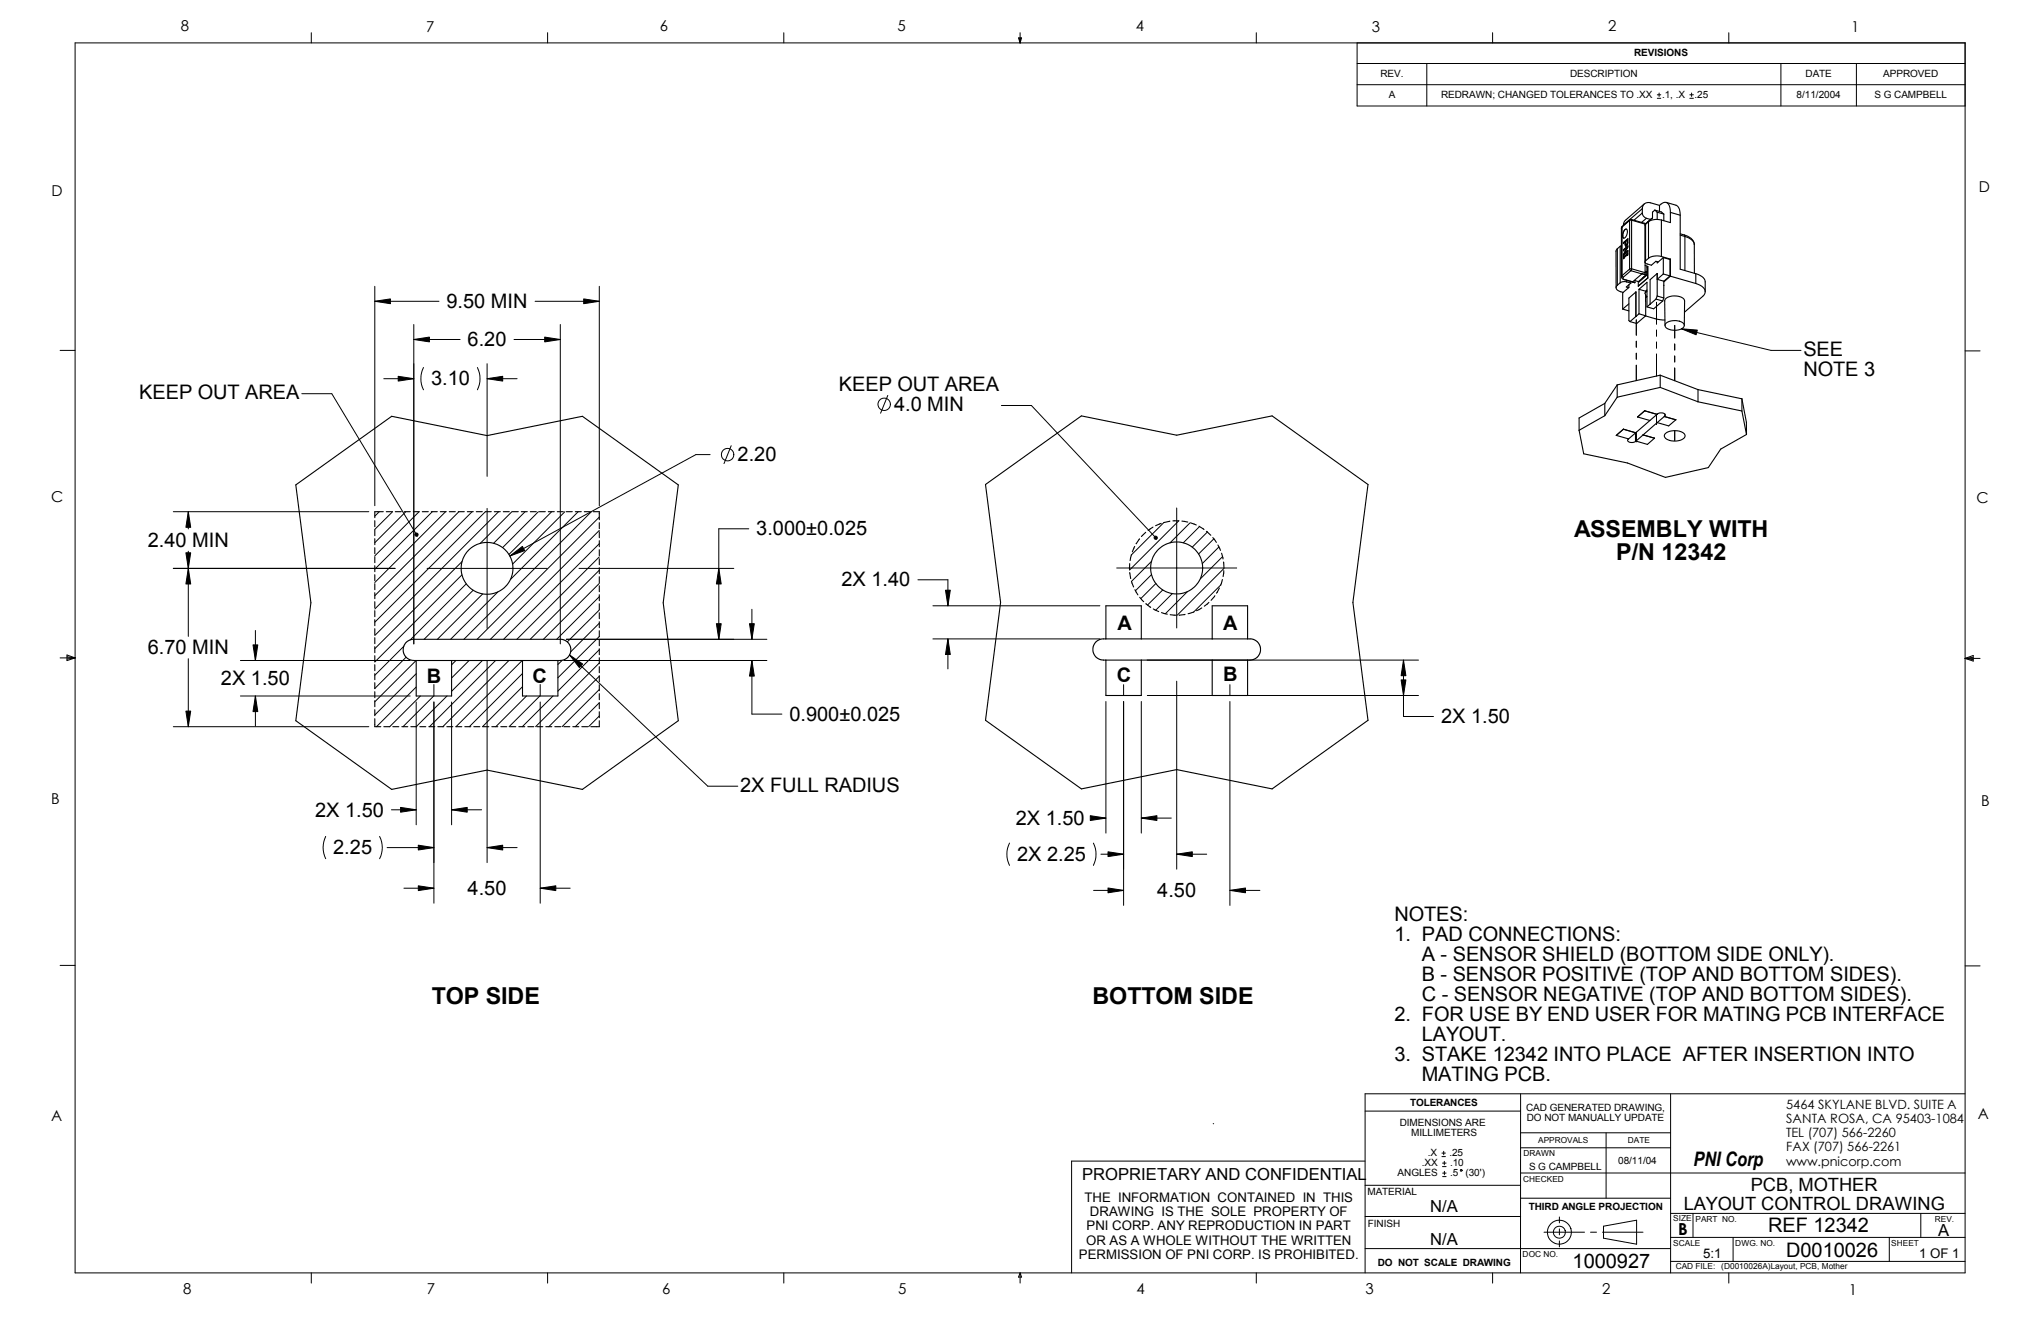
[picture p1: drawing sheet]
<svg xmlns="http://www.w3.org/2000/svg" width="432mm" height="279mm" viewBox="0 0 432 279" stroke-linecap="round" stroke-linejoin="round" font-family="sans-serif">
<g fill="none" stroke="#000" stroke-width=".23">
<path d="M342.3 52.7l-.2 .5v7.7M342.3 52.7v7.7M342.9 59.9l-.6 .5M342.9 52.1v7.8M342.9 52.1l-.6 .6M343.2 48.3v10.3l.1-.3M343.2 52l-.3 .1M343.2 58.6l.2 .4 .4 .2M343.3 48l-.1 .3M343.3 58.3l.3 .4M343.3 48v10.3M343.4 47.9l-.2 .4"/>
<path d="M343.4 47.9l-.1 .1M343.5 49.9l.2 .5M343.6 58.7a.29 .29 0 0 0 0 .3 .29 .29 0 0 0 .3 .2M343.6 47.6v.1M343.6 51.4l1-.9-.1 1.2-.4 .4M343.6 52.9l1-.9-.8 1.7M343.6 53.8h.1M343.6 52.9h.1M343.6 54.3h.1M343.6 51.4h.1M343.8 59.2l2.3 .6M343.8 54.3h-.2"/>
<path d="M343.8 53.7l.8-.7v.3l-1 .8 .1-.3M343.9 59.2h-.1M343.9 48.7l.2-.2a.91 .91 0 0 1 .2 1.4l-.6 .5a1.27 1.27 0 0 1 .2-1.7zM343.9 59.2l1.7 .4M344 51.8l.1 .3M344 51.2l-.4 .4v-.2M344 51.2v.6M344 51.8h.1M344 51.2v.1M344.1 52.1h.1M344.3 48.5a1.31 1.31 0 0 0-.8 1.4M344.3 51.8h.1"/>
<path d="M344.3 51.8h-.1M344.3 59.7l-.9-.1-.5 .3M344.3 59.4v.3M344.3 59.7l.9 .2M344.4 52.5l-.8 .6v-.2M344.4 52.5l-.8 1.3M344.4 52.5h.1M344.4 51.6h.1M344.4 51.6l-.1 .2M344.4 54l-.8 .8 .1-.5M344.4 53.7l-.6 .6M344.4 53.6v.1"/>
<path d="M344.4 54h.1M344.4 53.6h.1M344.4 53.7h.1M344.5 50.8a.84 .84 0 0 0-.4 1h.2M344.5 50.8v.6M344.5 53.6v.1M344.5 53.7l-.7 .6M344.5 51.4h.1M344.5 50.8v.1M344.5 51.4l-.1 .2M344.6 53.5v.5h-.2M344.6 53.5l-.2 .1"/>
<path d="M344.6 53.6h-.1M344.6 53.1l-.8 .6M344.6 50.6l-.9 .8M344.9 57l.3 .3M344.9 46.7v10.3M344.9 57l-1.6 1.3M344.9 46.7l-1.6 1.3M345 46.5l-.1 .2M345 46.5l-1.6 1.4M345.2 59.9l-1 .8 .5 .2M345.2 57.3l2.3 .7M345.2 57.3l-1.6 1.4"/>
<path d="M345.2 59.6v.3M345.3 46.4l-.3 .1M345.3 46.4l.1 .2M345.3 46.4l2.8 .9 .1 .1M345.4 56.9l-.5 .1M345.4 56.9l-.2 .4M345.4 46.6l-.5 .1M345.4 56.9l2.8 .8M345.4 46.6v10.3M345.4 46.6l2.8 .8M345.6 59.6l-.1 .1M345.9 59.4l.9 .2"/>
<path d="M346 59.8h.1M346.1 59.4v.4M346.8 59.6v1M347.5 58l.9 .2M347.5 58l-1.9 1.6M347.6 45.1a1.28 1.28 0 0 0 .9 1.1M347.6 45.1l-1.7 1.5M347.6 44.2v.9M347.6 44.2l-4 3.4M348 43.2l-4.1 3.6-.3 .8M348.2 57.7l-.1 .4-.6-.1M348.2 47.4v.2"/>
<path d="M348.2 55.6v2.1M348.2 56.2l.4 .1v1.2M348.2 57.4l.4 .1M348.2 57.6l.2 .1M348.3 55.2a.4 .4 0 0 0-.1 .5 .4 .4 0 0 0 .5 .2l.8 .2 1-.8 .5 .2M348.3 47.5l-.1 .2v7.8M348.3 47.5v7.7M348.4 58.2l-1.6 1.4M348.4 57.7v.5M348.4 58.2l.2 .1M348.4 58.2h.1M348.5 46.2l-1 .9"/>
<path d="M348.5 46.2l.8 .2M348.6 57.5v.8M348.6 58.3l-1.6 1.3h-.2M348.6 57.5l-.2 .2M348.8 56.4v2.4M348.8 56.4l-.2 .2M348.8 58.8h.1M348.8 56.4h.1M348.8 58.8l-2 1.8M348.9 54.7l-.6 .5M348.9 46.9v7.8M348.9 46.9l-.6 .6"/>
<path d="M349.3 46.4l-1.1 1M349.8 44.9h.1M349.8 44.9v1.2M349.8 46.1l-.5 .3M349.8 46.1l-1 1M350.3 44.5l-.5 .4M350.3 44.5l.5 .4M350.3 44.5l1.4 .4 .5 .4M350.8 57.9l-1.5 1.3v5.2M350.8 44.9v1.5M350.8 57.9v4.8M350.8 57.9h.1"/>
<path d="M350.8 44.9l1.4 .4M351.3 43.5a1.17 1.17 0 0 1 1.3-.7 1.17 1.17 0 0 1 .9 1.2l.1 1M351.3 43.5l-1.9-.6a1.27 1.27 0 0 0-1.8 1.3M351.3 43.5v1.3M351.7 54.3a3.3 3.3 0 0 0-2.8 .4M351.7 46.6a3.3 3.3 0 0 0-2.8 .3M351.7 54.3l1.9 .5M351.7 46.6v7.7M352.1 54.5l-1.3 1.1v-.2M352.1 54.5v3.5M352.1 58l-1.3 1.1 1.4 .4M352.1 58l1.4 .4"/>
<path d="M352.1 54.5l1.4 .4M352.2 45.3v1.4M352.2 59.5v3.6M352.7 42.8l2.1 .6 .4 .3 .3 .6 .1 1.3M353.5 58.4l-1.3 1.1M353.5 54.9v3.5M353.6 45v2.1l-1.9-.5M353.6 54.8v3.7M353.6 45l2 .6M353.6 58.5l5.3 1.5M353.6 54.8l-.1 .1M353.6 58.5l-1.4 1.2"/>
<path d="M355.6 49.5l.9 .2M355.6 49.8l1 .3M355.6 45.6v11.4l3.3 .9M356.5 49.7a2.48 2.48 0 0 1 2.1 2.1M356.5 49.7l.1 .4M356.6 50.1a2.19 2.19 0 0 1 2 1.7M356.6 50.1v7.2M358.6 51.8v6M358.9 57.9a2.19 2.19 0 0 1 2 1.8v2M358.9 57.9v2.1M342.3 60.4l-.2 .3 .2 .6 1.3 .6M343.5 65.4l1.3 .4"/>
<path d="M344.8 64.3l-1.3 1.1M344.8 60.3v.6l-1.3 1.1v3.4M346.3 61.8l-1.5 1.3v4.8l.2 .2M346.3 61.8v5.2M346.3 67l-1.3 1.1M346.3 67h.1M346.3 61.8h.1M346.8 60.6h.1M346.9 66.4l-.6 .6M346.9 61.2l1.7-1.4v5.2M346.9 61.2v5.2M346.9 66.4l1.4 .4"/>
<path d="M346.9 61.2l1.4 .4M348.3 66.9l2.6 .7 1.5 .1M348.3 61.6v.3M348.3 62.4v4.4M348.3 66.8l-1.9 1.7-1.4-.4M348.5 62.8l-.2 .2M348.6 62.7l-.1 .1M348.6 61.7l-.4 .3 .3 .8M348.6 61.4l-.3 .2M349.3 64.4l-.7 .6M349.3 64.4h.1M350.5 63.3l-1.2 1.1"/>
<path d="M350.5 63.3l1.4 .4M350.8 62.7l-.3 .6M350.8 62.7l1.4 .4M351.4 79.4l-9.1 2.1M351.4 79.4v2.6M351.4 79.4l8 3.1M351.9 63.7l-1.9 1.7-1.4-.4M352.2 63.1l-.3 .6M352.2 60.4h.1M352.6 68.5a3.1 3.1 0 0 1 3.8 .1 1.04 1.04 0 0 1-1.1 1.2 2.53 2.53 0 0 1-2.9-.8zM356.5 68.9l.1-5.2a2.15 2.15 0 0 0-2.6-1 1.53 1.53 0 0 0-1.6 1v5.2M358.9 60a2.11 2.11 0 0 1 2 1.9l-.5 .8-3.8 3.4"/>
<path d="M334.2 91.1l1 5 9.3 1.9 8 3 9.1-2 2.6-3.9 5.5-3.1M339.7 88l-5.5 3.1M339.7 85.4v2.6M339.7 85.4l-5.5 3.1v2.6M342.1 92.2l2.6 .7M342.1 92.2h.1M342.3 84.1l-2.6 3.9M342.3 81.5v2.6M342.3 81.5l-2.6 3.9M343.6 90.8l-1.5 1.4M343.6 90.8l2.6 .8M343.6 90.8h.1"/>
<path d="M344.7 92.9l-.2 .2a.92 .92 0 0 0 1.5 .4h.2M346.2 91.7v1.8M346.2 91.6l-1.5 1.3M346.2 91.6h.1M346.3 93.4l-.1 .1M346.3 93.4h.1M346.6 88.3l2.6 .7M346.6 88.2v.1M347.8 92.1l2.4 .7M348.1 87l2.6 .7M348.1 87l-1.5 1.2M348.1 87h.1"/>
<path d="M349.2 89l-3 2.6M350.2 92.8h.1M350.2 92.8l-1.5 1.3-2.4-.7M350.7 87.7a1.27 1.27 0 0 1 1.8 .1l-.1 .3M350.7 87.7h.1M350.7 87.7l-1.5 1.3M350.8 89.5l-4.5 3.9M350.8 89.5h.1M351.4 82l-9.1 2.1M351.4 82l8 3M352.3 88.2l2.4 .7M352.3 88.2h.1"/>
<path d="M352.3 88.2l-1.5 1.3M352.4 87.6v.5M352.4 88.1l-.1 .1M352.4 91.8a3.3 3.3 0 0 1 4.2 .2 1.17 1.17 0 0 1-1.3 1.3 2.73 2.73 0 0 1-3-.9zM354.7 88.9h.1M354.7 88.9l-1.5 1.2-2.4-.6M359.4 85l9.3 2M359.4 82.5v2.5M359.4 82.5l9.3 1.9M368.7 87l1 5M368.7 84.4v2.6M368.7 84.4l1 5v2.6"/>
<path d="M62.6 102.6l20.3-14.5 20.2 4.1 20.2-4.1 20.3 14.5-3.2 25 3.2 24.9-20.3 14.6-20.2-4.1-20.2 4.1-20.3-14.6 3.2-24.9zM79.3 110.2v1.3M79.3 112.1v1.3M79.3 114v1.3M79.3 115.9v1.3M79.3 117.8v1.3M79.3 119.7v1.3M81.1 108.3h-1.8v1.3M81.8 108.3h1.2M83.7 108.3h1.2M85.6 108.3h1.2M87.5 108.3h1.3"/>
<path d="M89.4 108.3h1.3M91.3 108.3h1.3M93.2 108.3h1.3M95.1 108.3h1.3M97 108.3h1.3M98.9 108.3h1.3M100.8 108.3h1.3M102.7 108.3h1.3M104.6 108.3h1.3M106.5 108.3h1.3M108.4 108.3h1.3M110.3 108.3h1.3"/>
<path d="M112.2 108.3h1.3M114.2 108.3h1.2M116.1 108.3h1.2M118 108.3h1.2M119.9 108.3h1.2M121.8 108.3h1.2M123.7 108.3h1.2M125.6 108.3h1.3v1.7M126.9 110.6v1.3M126.9 112.5v1.3M126.9 114.4v1.3M126.9 116.4v1.2"/>
<path d="M126.9 118.3v1.2M208.6 102.6l20.3-14.6 20.2 4.1 20.2-4.1 20.3 14.6-3.2 24.9 3.2 25-20.3 14.5-20.2-4.1-20.2 4.1-20.3-14.5 3.2-25zM239.1 119.3v1.3M239.5 117.4l-.3 1.3M240.2 115.7l-.5 1.1M241.2 114l-.7 1.1M242.5 112.7l-.9 .9M244.1 111.6l-1.1 .7M245.8 110.8l-1.2 .5M246.4 110.6h.1M247.6 110.3l-1.2 .3M249.5 110.2l-1.2 .1"/>
<path d="M250.2 110.3l1.2 .2M252 110.7l1.2 .4M253.8 111.4l1 .7M255.4 112.5l.9 .8M256.7 113.8l.8 1M257.8 115.4l.5 1.1M258.6 117.1l.3 1.2M259 119l.1 1.2M79.3 121.6v1.3M79.3 123.5v1.3M79.3 125.5v1.2M79.3 127.4v1.2"/>
<path d="M79.3 129.3v1.2M79.3 131.2v1.2M79.3 133.1v1.2M79.3 135v1.2M79.3 136.9v1.3M79.3 138.8v1.3M85.9 136.1l.6-.5 .8-.3h31.6l.8 .3 .6 .5 .4 .8 .1 .7-.1 .6-.5 .9-.7 .5-.9 .2h-31l-.7-.1-.7-.3-.7-.9-.2-1.3zM88.1 139.8v7.5h7.5v-7.5M108.6 120.3l-.1 1.1-.4 1.1-1.1 1.7-1.7 1.1-1.1 .4-1.1 .1-1.1-.1-1.1-.4-1.7-1.1-1.2-1.7-.3-1.1-.1-1.1 .1-1.1 .3-1.1 .9-1.4 1.6-1.2 2.1-.7 1.9 .2 1.2 .5 1 .6 .8 .9 .6 1.1 .4 1.1 .1 1.1M110.6 139.8v7.5h7.5v-7.5M126.9 120.2v1.2M126.9 122.1v1.2"/>
<path d="M126.9 124v1.2M126.9 125.9v1.2M126.9 127.8v1.3M126.9 129.7v1.3M126.9 131.6v1.3M126.9 133.5v1.3M126.9 135.4v1.3M126.9 137.3v1.3M126.9 139.2v1.3M232 135.8l1.3-.6h31.6l.8 .3 .6 .5 .4 .8 .1 .7-.2 .9-.5 .7-.8 .5-.7 .1h-31l-.7-.1-.7-.3-.4-.5-.4-.6v-1.4zM234.1 139.7v7.5h7.5v-7.5M234.1 135.2v-7h7.5v7"/>
<path d="M239.1 121.2l.2 1.2M239.5 123.1l.4 1.1M240.2 124.8l.7 1.1M241.2 126.4l.9 1M242.5 127.8l1.1 .8M244.1 128.9l1.2 .6M245.9 129.7l1.2 .3M247.7 130.1l1.3 .1M249.6 130.2h.1M250.8 130l-1.2 .2M252.7 129.5l-1.2 .4M254.4 128.7l-1.1 .6"/>
<path d="M255.9 127.5l-1 .8M256.6 135.2v-7h7.5v7M256.6 139.7v7.5h7.5v-7.5M257.2 126.1l-.9 1M258.1 124.5l-.6 1.1M258.7 122.7l-.3 1.2M259 120.8l-.1 1.2M79.3 152.1v1.7h1.3M79.3 140.7v1.3M79.3 142.6v1.3M79.3 144.5v1.3M79.3 146.4v1.3"/>
<path d="M79.3 148.3v1.3M79.3 150.2v1.3M81.2 153.8h1.3M83.1 153.8h1.3M85 153.8h1.3M87 153.8h1.2M88.9 153.8h1.2M90.8 153.8h1.2M92.7 153.8h1.2M94.6 153.8h1.2M96.5 153.8h1.2M98.4 153.8h1.3"/>
<path d="M100.3 153.8h1.3M102.2 153.8h1.3M104.1 153.8h1.3M106 153.8h1.3M107.9 153.8h1.3M109.8 153.8h1.3M111.7 153.8h1.3M113.6 153.8h1.3M115.5 153.8h1.3M117.4 153.8h1.3M119.3 153.8h1.3M121.2 153.8h1.3"/>
<path d="M123.1 153.8h1.3M126.9 152.5v1.3h-1.8M126.9 141.1v1.3M126.9 143v1.3M126.9 144.9v1.3M126.9 146.8v1.3M126.9 148.7v1.3M126.9 150.6v1.3"/>
<circle cx="249.1" cy="120.2" r="5.5"/>
</g>
<g fill="none" stroke="#000" stroke-width=".21">
<path d="M15.9 9.1h400v260.3h-400zM65.9 6.9v2.2M115.9 6.9v2.2M165.9 6.9v2.2M215.6 8h.6l-.3 1.1zM215.7 8l.2 1.1M215.9 6.9v2.2M216 8l-.1 1.1M265.9 6.9v2.2M287.3 9.1v13.3h128.6M287.3 13.4h128.6M287.3 17.9h128.6"/>
<path d="M302 13.4v9M315.9 6.9v2.2M351.2 19.7v.7M358.1 19.7v.7M365.9 6.9v2.2M377 13.4v9M392.9 13.4v9M350.8 20.8h.7M350.8 20.1h.7M357.7 20.8h.7M357.7 20.1h.7M12.7 74.2h3.2"/>
<path d="M79.3 63.8l3.3-.5v1zM79.3 60.6v46.4M79.3 63.8h13.6M84.3 79.7l3.3 .5-3.3 .5zM87.6 71.9l3.3-.5v1zM87.6 68.7v67.6M87.6 71.9h9.8M89.6 77.8a5.3 5.3 0 0 0 0 4.7M101 77.8a5.3 5.3 0 0 1 0 4.7M103.1 77v23.8M108.8 71.9h9.8M113.3 63.8h13.6"/>
<path d="M115.3 71.4l3.3 .5-3.3 .5zM118.6 68.7v67.6M123.5 63.3l3.4 .5-3.4 .5zM126.9 60.6v46.4M346.3 67.7v3.3M346.3 72.2v1.3M346.3 74.8v1.2M346.3 77.3v3.3M350.6 64v4.6M350.6 69.9v1.2M350.6 72.4v1.3M350.6 75v4.6"/>
<path d="M354.5 68.9v2.6M354.5 72.8v1.3M354.5 75.4v1.2M354.5 77.9v2.7M355.9 69.6l3.4 .3-.3 1zM355.9 69.6l19 4.6h6.3M415.9 74.3h3.2M63.9 83.3h6.3l18 29.9M81.2 80.2h6.4M103.1 80.2l3.3-.5v1zM103.1 80.2h6.4M150.3 96.2h-3l-39.4 21.5"/>
<path d="M154.8 94.3l-1.6 3.8M187.9 83.7l-1.5 3.8M212 85.8h6.3l26.3 28M346.3 91.5l.1 2M350.6 87.8v2.1M354.5 91.2v2.1M36.7 108.3h41.4M39.3 117h1.1l-.5 3.3zM39.9 108.3l.5 3.3h-1.1zM39.9 108.3v3.7M39.9 116.7v18M80.3 108.3l-1 1"/>
<path d="M83.1 108.3l-3.8 3.8M85.9 108.3l-6.6 6.6M87.9 113a.34 .34 0 0 1 .5-.1 .34 .34 0 0 1-.1 .6l-.1-.3 .1 .3-.4-.1zM88.7 108.3l-9.4 9.4M91.5 108.3l-12.2 12.2M94.3 108.3l-15 15M97.1 108.3l-17.8 17.8M97.8 118.9l-18.5 18.4M99.9 108.3l-20.6 20.6M102.7 108.3l-23.4 23.4M103.1 107.6v25.4M105.5 108.3l-26.2 26.2"/>
<path d="M107.9 117.7l2.7-2 .5 .8zM108.4 108.3l-6.7 6.7M111.1 108.3l-6.6 6.7M114 108.3l-7.6 7.6M116.8 108.3l-9.1 9M119.6 108.3l-11.1 11.1M122.4 108.3l-14.3 14.3M125.2 108.3l-27 27M126.9 109.5l-25.9 25.8M126.9 112.3l-23.1 23M126.9 115.1l-20.3 20.2M126.9 117.9l-17.5 17.4"/>
<path d="M158.5 111.9h-6.4v23.4M243.8 118.8l-4.3 4.3M244.4 113.6a.34 .34 0 0 1 .5 0 .34 .34 0 0 1 0 .5l-.3-.3 .3 .3a.34 .34 0 0 1-.5 0 .34 .34 0 0 1 0-.5zM246.3 110.6l-6.8 6.9M249.1 107.5v25.4M249.5 110.2l-10.4 10.5M251.9 110.6l-4.2 4.3M253.9 111.5l-3.4 3.4M255.6 112.6l-3.2 3.2M256.9 114l-3.2 3.3M258 115.8l-3.5 3.5M258.8 117.8l-4.7 4.7"/>
<path d="M12.7 139.3h3.2M14.2 139l1.7 .3M14.2 138.6l1.7 .7-1.7 .5zM15.9 139.3l-1.7 .2M36.7 120.3h46.9M39.9 120.3l.5 3.3h-1.1zM39.9 139.4v14.4M50.9 139.8h35.9M53.6 136.5h1l-.5 3.3zM54.1 133.5v6.3M85.5 136.8l-6.2 6.1M86 139.1l-6.7 6.6"/>
<path d="M88.1 139.8l-8.8 8.7M90.4 120.3h25.4M96.5 139.8l-.9 .9M97.8 121.7l-18.5 18.4M98.7 123.6l-11.9 11.8M99.3 139.8l-3.7 3.7M100.1 124.9l-10.3 10.4M102.1 139.8l-6.5 6.5M102.2 125.7l-9.6 9.6M103.1 139.8v42.8M104.9 139.8l-14 14M105.4 125.3l-10 10"/>
<path d="M107.7 139.8l-14 14M110.5 139.8l-14 14M119 139.8l-.9 .9M119.4 139.8h42.9M119.9 135.3h42.4M120.6 138.6l2.7 1.9-.7 .8zM120.6 138.6l29.2 27.8h6.4M122.6 120.3h32.7M126.9 120.7l-14.7 14.6M126.9 123.5l-11.9 11.8M126.9 126.3l-9.1 9M126.9 129.1l-6.8 6.8"/>
<path d="M126.9 131.9l-6.1 6M126.9 134.7l-8.8 8.8M126.9 137.5l-8.8 8.8M151.6 132h1.1l-.6 3.3zM152.1 120.3l.6 3.3h-1.1zM158.6 132h1.1l-.5 3.3zM159.2 139.8l.5 3.3h-1.1zM159.2 139.8v11.4h6.3M159.2 129v6.3M194.3 122.7h6.3v5.5M197.5 128.2h35.3M197.5 135.2h35.3"/>
<path d="M200.1 124.9h1l-.5 3.3zM200.6 135.2l.5 3.3h-1zM200.6 135.2v6.4M236.4 120.2h25.4M242.8 139.7h57.4M243.8 121.6l-3.5 3.5M244.7 123.5l-3.2 3.2M246.1 124.9l-3.2 3.2M248.1 125.6l-3.5 3.6M251.4 125.2l-4.7 4.7M258.4 123.8l-5.8 5.8M259.1 120.3l-9.9 9.9"/>
<path d="M297.1 139.7l.5 3.3h-1zM297.1 139.7v12h6.3M415.9 139.4h3.2M415.9 139.4l1.8-.7v1.2zM415.9 139.4l1.8 .2M417.7 139.1l-1.8 .3M36.7 153.8h41.4M39.3 150.5h1.1l-.5 3.3zM50.9 147.3h35.9M54.1 147.3l.5 3.3h-1zM54.1 147.3v6.4M88.1 148.6v26"/>
<path d="M88.1 142.6l-8.8 8.7M88.1 145.4l-8.4 8.4M89 147.3l-6.5 6.5M91.8 147.3l-6.5 6.5M91.8 144.9v2.4M91.8 148.6v42.6M94.6 147.3l-6.5 6.5M95.6 148.6v26M110.6 142.6l-11.3 11.2M110.6 145.4l-8.5 8.4M111.4 147.3l-6.5 6.5M114.3 147.3l-6.5 6.5"/>
<path d="M114.3 144.9v2.4M114.3 148.6v42.6M117.1 147.3l-6.5 6.5M126.9 140.3l-13.5 13.5M126.9 143.1l-10.7 10.7M126.9 145.9l-7.9 7.9M126.9 148.8l-5.1 5M126.9 151.6l-2.3 2.2M234.1 148.5v27.8M237.8 144.9v2.3M237.8 148.5v43.1M241.6 148.5v27.8"/>
<path d="M242.8 147.2h57.4M249.1 144.2v39.8M260.3 144.9v2.3M260.3 148.5v43.1M296.6 143.9h1l-.5 3.3zM68.9 177a5.3 5.3 0 0 0 0 4.8M80.3 177a5.2 5.2 0 0 1 0 4.8M81.9 179.4h9.9M82.8 171.4h5.3M84.8 170.9l3.3 .5-3.3 .5zM88.5 178.9l3.3 .5-3.3 .5zM95.6 171.4l3.3-.5v1z"/>
<path d="M95.6 171.4h6.3M103.1 179.4l3.3-.5v1zM103.1 179.4h6.4M213.7 178.5a5.3 5.3 0 0 0 0 4.7M230.8 172.7l3.3 .5-3.3 .5zM231.2 173.2h2.9M231.4 178.5a5.3 5.3 0 0 1 0 4.7M241.6 173.2l3.3-.5v1zM241.6 173.2h6.3M85.5 188h6.3M88.5 187.5l3.3 .5-3.3 .5zM114.3 188l3.3-.5v1z"/>
<path d="M114.3 188h6.4M231.5 188.5h6.3M233 180.8h4.8M234.5 180.3l3.3 .5-3.3 .5zM234.5 188l3.3 .5-3.3 .5zM249.1 180.8l3.3-.5v1zM249.1 180.8h6.3M260.3 188.5l3.3-.5v1zM260.3 188.5h6.4M12.7 204.3h3.2M415.9 204.4h3.2M256.8 237.8h.1"/>
<path d="M288.9 235.2h33M321.9 239.8h31.7M321.9 231.5l-.1 37.9M340 239.8v13.8M353.6 231.5v37.9M415.9 231.5h-127v37.9M282.2 252.7h.1M288.9 245.8h-62.1v23.6M288.9 257.5h33M288.9 250.9h33M305.2 244.8h.7M305.2 244.1h.7"/>
<path d="M305.3 246.9h.8M305.3 246.2h.8M305.4 248.3h.7M305.4 249h.7M305.6 243.7v.7M305.7 245.8v.7M305.7 247.9v.8M321.9 248.3h94M321.9 253.6h31.7M321.9 243h31.7M330.1 257.6v1.2M339.4 259.5l7-1.2v5.1l-7-1.3z"/>
<path d="M353.6 256.8h62.3M358.4 256.8v5.1M406.6 256.8v5.1M65.9 269.4v2.2M115.9 269.4v2.2M165.9 269.4v2.2M215.9 269.4v2.2M215.9 269.4l.3 .9h-.6zM265.9 269.4v2.2M288.9 264.3h64.7M307.7 267.5h.1M315.9 269.4v2.2"/>
<path d="M326.8 260.8h8.6M330.1 260.1v1.3M330.1 262.7v1.2M336.7 260.8h1.2M339.2 260.8h8.6M353.6 267h62.3M353.6 261.9h62.3M365.9 269.4v2.2M366.8 261.9v5.1M399.9 261.9v5.1"/>
<circle cx="154" cy="96.2" r="1.32"/>
<circle cx="187.2" cy="85.6" r="1.32"/>
<circle cx="309.3" cy="247.7" r=".2"/>
<circle cx="330.1" cy="260.8" r="1.27"/>
<circle cx="330.1" cy="260.8" r="2.54"/>
</g>
<g fill="#000">
<path d="M79.3 63.8l3.3-.5v1zM87.6 71.9l3.3-.5v1zM115.3 71.4l3.3 .5-3.3 .5zM123.5 63.3l3.4 .5-3.4 .5zM355.9 69.6l3.4 .3-.3 1zM84.3 79.7l3.3 .5-3.3 .5zM103.1 80.2l3.3-.5v1zM39.9 108.3l.5 3.3h-1.1zM107.9 117.7l2.7-2 .5 .8zM39.3 117h1.1l-.5 3.3zM39.9 120.3l.5 3.3h-1.1zM53.6 136.5h1l-.5 3.3z"/>
<path d="M120.6 138.6l2.7 1.9-.7 .8zM152.1 120.3l.6 3.3h-1.1zM151.6 132h1.1l-.6 3.3zM158.6 132h1.1l-.5 3.3zM159.2 139.8l.5 3.3h-1.1zM200.1 124.9h1l-.5 3.3zM200.6 135.2l.5 3.3h-1zM297.1 139.7l.5 3.3h-1zM39.3 150.5h1.1l-.5 3.3zM54.1 147.3l.5 3.3h-1zM296.6 143.9h1l-.5 3.3zM84.8 170.9l3.3 .5-3.3 .5z"/>
<path d="M88.5 178.9l3.3 .5-3.3 .5zM95.6 171.4l3.3-.5v1zM103.1 179.4l3.3-.5v1zM230.8 172.7l3.3 .5-3.3 .5zM241.6 173.2l3.3-.5v1zM88.5 187.5l3.3 .5-3.3 .5zM114.3 188l3.3-.5v1zM234.5 180.3l3.3 .5-3.3 .5zM234.5 188l3.3 .5-3.3 .5zM249.1 180.8l3.3-.5v1zM260.3 188.5l3.3-.5v1z"/>
<path d="M87.9 113a.34 .34 0 0 1 .5-.1 .34 .34 0 0 1-.1 .6l-.1-.3 .1 .3-.4-.1z" fill-rule="evenodd"/>
<path d="M244.4 113.6a.34 .34 0 0 1 .5 0 .34 .34 0 0 1 0 .5l-.3-.3 .3 .3a.34 .34 0 0 1-.5 0 .34 .34 0 0 1 0-.5z" fill-rule="evenodd"/>
</g>
<g font-size="4.9">
<text x="333.2" y="113.7">ASSEMBLY WITH</text>
<text x="342.1" y="118.6">P/N 12342</text>
<text x="91.4" y="212.5">TOP SIDE</text>
<text x="231.2" y="212.4">BOTTOM SIDE</text>
</g>
<g font-size="4.2">
<text x="94.5" y="65.2">9.50 MIN</text>
<text x="99" y="73.3">6.20</text>
<text x="381.7" y="75.4">SEE</text>
<text x="91.2" y="81.6">3.10</text>
<text x="177.6" y="82.8">KEEP OUT AREA</text>
<text x="381.7" y="79.6">NOTE 3</text>
<text x="29.5" y="84.5">KEEP OUT AREA</text>
<text x="189.3" y="87">4.0 MIN</text>
<text x="156.1" y="97.7">2.20</text>
<text x="160.1" y="113.3">3.000±0.025</text>
<text x="31.3" y="115.7">2.40 MIN</text>
<text x="178.1" y="124.1">2X 1.40</text>
<text x="236.5" y="133.4">A</text>
<text x="258.9" y="133.4">A</text>
<text x="31.3" y="138.5">6.70 MIN</text>
<text x="46.8" y="145">2X 1.50</text>
<text x="90.4" y="144.6">B</text>
<text x="112.7" y="144.6">C</text>
<text x="236.4" y="144.3">C</text>
<text x="258.9" y="144.2">B</text>
<text x="167.1" y="152.6">0.900±0.025</text>
<text x="305" y="153.1">2X 1.50</text>
<text x="156.7" y="167.6">2X FULL RADIUS</text>
<text x="66.7" y="172.8">2X 1.50</text>
<text x="215" y="174.6">2X 1.50</text>
<text x="70.5" y="180.8">2.25</text>
<text x="215.3" y="182.2">2X 2.25</text>
<text x="99" y="189.4">4.50</text>
<text x="245" y="189.9">4.50</text>
<text x="295.1" y="195">NOTES:</text>
<text x="295.1" y="199.2">1. PAD CONNECTIONS:</text>
<text x="301" y="203.5">A - SENSOR SHIELD (BOTTOM SIDE ONLY).</text>
<text x="301" y="207.7">B - SENSOR POSITIVE (TOP AND BOTTOM SIDES).</text>
<text x="301" y="211.9">C - SENSOR NEGATIVE (TOP AND BOTTOM SIDES).</text>
<text x="295.1" y="216.2">2. FOR USE BY END USER FOR MATING PCB INTERFACE</text>
<text x="301" y="220.4">LAYOUT.</text>
<text x="295.1" y="224.6">3. STAKE 12342 INTO PLACE AFTER INSERTION INTO</text>
<text x="301" y="228.9">MATING PCB.</text>
<text x="358.5" y="246.9">PNI Corp</text>
<text x="374.3" y="260.9">REF 12342</text>
<text x="332.8" y="268.3">1000927</text>
<text x="378" y="266.1">D0010026</text>
</g>
<g font-size="3.9">
<text x="356.4" y="256.1">LAYOUT CONTROL DRAWING</text>
<text x="370.6" y="252.1">PCB, MOTHER</text>
</g>
<g font-size="3.5">
<text x="229.1" y="249.8">PROPRIETARY AND CONFIDENTIAL</text>
<text x="302.7" y="256.6">N/A</text>
<text x="302.7" y="263.5">N/A</text>
<text x="355.2" y="261.5">B</text>
<text x="410.3" y="261.6">A</text>
</g>
<g font-size="3.2">
<text x="38.3" y="6.7">8</text>
<text x="90.2" y="6.7">7</text>
<text x="139.7" y="6.5">6</text>
<text x="189.9" y="6.5">5</text>
<text x="240.4" y="6.6">4</text>
<text x="290.4" y="6.7">3</text>
<text x="340.4" y="6.5">2</text>
<text x="391.8" y="6.7">1</text>
<text x="10.9" y="41.6">D</text>
<text x="418.9" y="40.7">D</text>
<text x="10.8" y="106.3">C</text>
<text x="418.4" y="106.4">C</text>
<text x="10.8" y="170.2">B</text>
<text x="419.4" y="170.6">B</text>
<text x="10.8" y="237.2">A</text>
<text x="418.6" y="236.8">A</text>
<text x="38.8" y="273.8">8</text>
<text x="90.3" y="273.8">7</text>
<text x="140.2" y="273.8">6</text>
<text x="190.1" y="273.9">5</text>
<text x="240.5" y="273.8">4</text>
<text x="289" y="273.9">3</text>
<text x="339.1" y="273.9">2</text>
<text x="391.4" y="274.1">1</text>
</g>
<g font-size="2.8">
<text x="229.5" y="254.4">THE INFORMATION CONTAINED IN THIS</text>
<text x="230.7" y="257.4">DRAWING IS THE SOLE PROPERTY OF</text>
<text x="229.9" y="263.5">OR AS A WHOLE WITHOUT THE WRITTEN</text>
<text x="230" y="260.4">PNI CORP. ANY REPRODUCTION IN PART</text>
<text x="228.4" y="266.5">PERMISSION OF PNI CORP. IS PROHIBITED.</text>
<text x="360.5" y="266.2">5:1</text>
<text x="406.2" y="266.2">1 OF 1</text>
</g>
<g font-size="2.7">
<text x="378.1" y="234.7">5464 SKYLANE BLVD. SUITE A</text>
<text x="378.1" y="237.7">SANTA ROSA, CA 95403-1084</text>
<text x="378.1" y="240.7">TEL (707) 566-2260</text>
<text x="378.1" y="243.7">FAX (707) 566-2261</text>
<text x="378.1" y="246.8">www.pnicorp.com</text>
</g>
<g font-size="2.1">
<text x="345.9" y="11.8">REVISIONS</text>
<text x="292.2" y="16.3">REV.</text>
<text x="332.3" y="16.3">DESCRIPTION</text>
<text x="382.2" y="16.3">DATE</text>
<text x="398.6" y="16.4">APPROVED</text>
<text x="293.9" y="20.8">A</text>
<text x="305" y="20.8">REDRAWN; CHANGED TOLERANCES TO .XX</text>
<text x="351.8" y="20.8">.1, .X</text>
<text x="358.7" y="20.8">.25</text>
<text x="380.3" y="20.8">8/11/2004</text>
<text x="396.8" y="20.8">S G CAMPBELL</text>
<text x="296.3" y="238.4">DIMENSIONS ARE</text>
<text x="298.5" y="234.1">TOLERANCES</text>
<text x="323" y="235.2">CAD GENERATED DRAWING,</text>
<text x="323.2" y="237.4">DO NOT MANUALLY UPDATE</text>
<text x="298.7" y="240.6">MILLIMETERS</text>
<text x="302.2" y="244.8">.X</text>
<text x="306.8" y="244.8">.25</text>
<text x="295.8" y="249">ANGLES</text>
<text x="300.9" y="246.9">.XX</text>
<text x="306.9" y="246.9">.10</text>
<text x="306.9" y="249">.5</text>
<text x="310.2" y="249">(30')</text>
<text x="323.6" y="247.6">S G CAMPBELL</text>
<text x="342.5" y="246.4">08/11/04</text>
<text x="289.4" y="253">MATERIAL</text>
<text x="323.6" y="256.1">THIRD ANGLE PROJECTION</text>
<text x="289.5" y="259.6">FINISH</text>
<text x="291.6" y="267.9">DO NOT SCALE DRAWING</text>
</g>
<g font-size="1.8">
<text x="322.5" y="244.8">DRAWN</text>
<text x="325.6" y="242">APPROVALS</text>
<text x="344.6" y="242">DATE</text>
<text x="322.4" y="250.2">CHECKED</text>
<text x="354.1" y="258.5">SIZE</text>
<text x="354.2" y="263.8">SCALE</text>
<text x="358.9" y="258.6">PART NO.</text>
<text x="367.3" y="263.7">DWG. NO.</text>
<text x="400.3" y="263.8">SHEET</text>
<text x="409.5" y="258.7">REV.</text>
<text x="322.3" y="266">DOC NO.</text>
<text x="354.7" y="268.7">CAD FILE:</text>
<text x="364.3" y="268.6">(D0010026A)Layout, PCB, Mother</text>
</g>
</svg>
